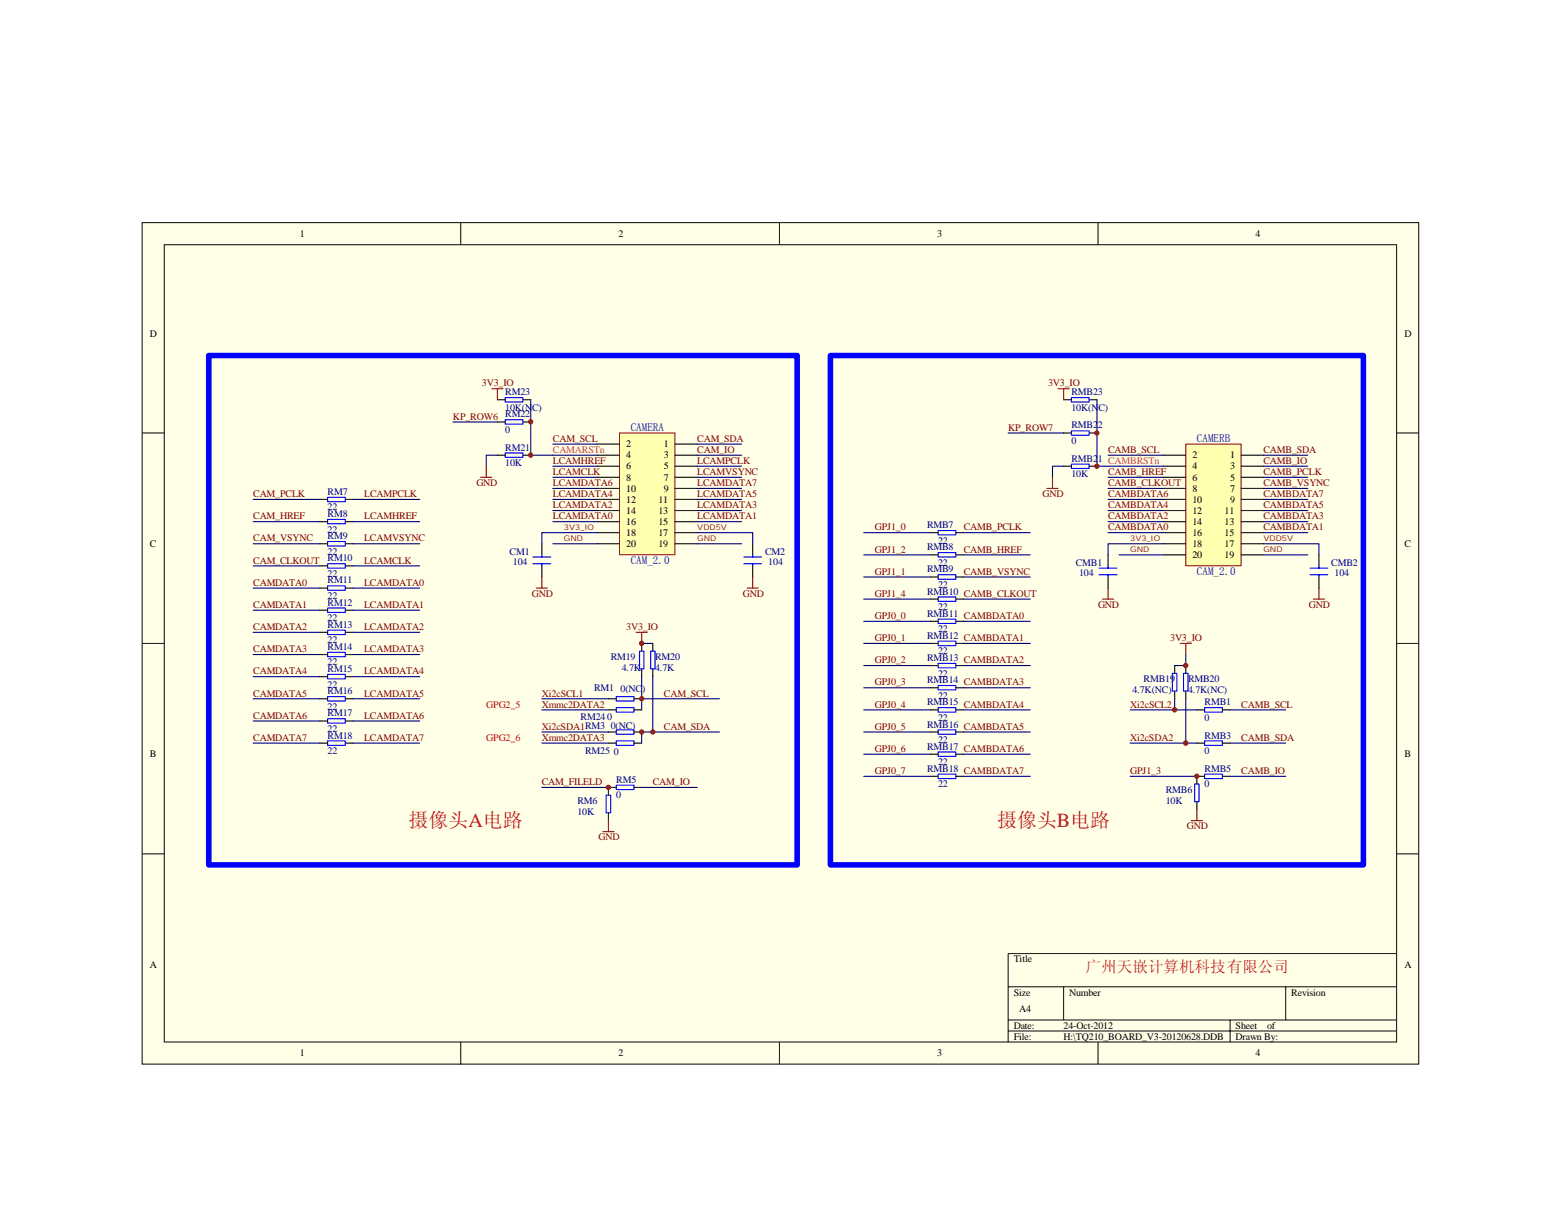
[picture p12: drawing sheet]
<svg xmlns="http://www.w3.org/2000/svg" width="279mm" height="216mm" viewBox="0 0 279 216" stroke-linecap="round" stroke-linejoin="round" font-family="sans-serif">
<path d="M25.4 39.9h228.5v150.6h-228.5z" fill="#ffffe8"/>
<g fill="none" stroke="#000" stroke-width=".18">
<path d="M25.4 39.9h228.5v150.6h-228.5zM82.5 39.9v3.9M139.5 39.9v3.9M196.5 39.9v3.9M29.4 43.8h220.6v142.7h-220.6zM25.4 77.5h4M250 77.5h4M25.4 115.2h4M250 115.2h4M25.4 152.9h4M250 152.9h4M180.4 176.7h69.6"/>
<path d="M190.4 176.7v5.9M230.1 176.7v5.9M250 170.7h-69.6v15.9M82.5 186.6v3.9M139.5 186.6v3.9M180.4 182.6h69.6M180.4 184.6h69.6M196.5 186.6v3.9M220.2 182.6v4"/>
</g>
<path d="M110.9 77.5h9.9v21.8h-9.9z" fill="#ffffb0"/>
<path d="M110.9 77.5h9.9v21.8h-9.9z" fill="none" stroke="#800000" stroke-width=".18"/>
<g fill="none" stroke="#000" stroke-width=".2">
<path d="M106.9 79.5h4M120.8 79.5h4M57.2 89.4h1.4M57.2 93.4h1.4M57.2 97.3h1.4M61.8 89.4h1.4M61.8 93.4h1.4M61.8 97.3h1.4M89 81.5h1.4M93.6 81.5h1.4M97 97.3v2M106.9 81.5h4"/>
<path d="M106.9 83.5h4M106.9 85.4h4M106.9 87.4h4M106.9 89.4h4M106.9 91.4h4M106.9 93.4h4M106.9 95.4h4M106.9 97.3h4M120.8 81.5h4M120.8 83.5h4M120.8 85.4h4M120.8 87.4h4"/>
<path d="M120.8 89.4h4M120.8 91.4h4M120.8 93.4h4M120.8 95.4h4M120.8 97.3h4M134.7 97.3v2M166.5 95.4h1.4M166.5 99.3h1.4M171.1 95.4h1.4M171.1 99.3h1.4M57.2 101.3h1.4M57.2 105.3h1.4"/>
<path d="M57.2 109.2h1.4M57.2 113.2h1.4M57.2 117.2h1.4M61.8 101.3h1.4M61.8 105.3h1.4M61.8 109.2h1.4M61.8 113.2h1.4M61.8 117.2h1.4M97 101.3v2M114.9 115.2v1.4M114.9 119.7v1.4M116.8 115.2v1.4"/>
<path d="M116.8 119.7v1.4M134.7 101.3v2M166.5 103.3h1.4M166.5 107.3h1.4M166.5 111.2h1.4M166.5 115.2h1.4M166.5 119.1h1.4M171.1 103.3h1.4M171.1 107.3h1.4M171.1 111.2h1.4M171.1 115.2h1.4M171.1 119.1h1.4"/>
<path d="M57.2 125.1h1.4M57.2 121.1h1.4M57.2 129.1h1.4M57.2 133h1.4M61.8 125.1h1.4M61.8 121.1h1.4M61.8 129.1h1.4M61.8 133h1.4M108.9 125.1h1.4M108.9 131h1.4M113.5 125.1h1.4M113.5 131h1.4"/>
<path d="M166.5 131h1.4M166.5 123.1h1.4M166.5 127.1h1.4M166.5 135h1.4M166.5 139h1.4M171.1 131h1.4M171.1 123.1h1.4M171.1 127.1h1.4M171.1 135h1.4M171.1 139h1.4M108.9 145.5v1.4M110.3 141h-1.4v1.3"/>
<path d="M113.5 141h1.4"/>
</g>
<g fill="none" stroke="#000080" stroke-width=".2">
<path d="M99 79.5h7.9M124.8 79.5h7.9M45.3 89.4h11.9M45.3 93.4h11.9M45.3 97.3h11.9M63.2 89.4h11.9M63.2 93.4h11.9M63.2 97.3h11.9M89 81.5h-2v2M95 81.5h11.9M99 83.5h7.9M99 85.4h7.9"/>
<path d="M99 87.4h7.9M99 89.4h7.9M99 91.4h7.9M99 93.4h7.9M99 97.3h7.9M106.9 95.4h-9.9v1.9M124.8 95.4h9.9v1.9M124.8 81.5h7.9M124.8 83.5h7.9M124.8 85.4h7.9M124.8 87.4h7.9M124.8 89.4h7.9"/>
<path d="M124.8 91.4h7.9M124.8 93.4h7.9M124.8 97.3h7.9M154.6 95.4h11.9M154.6 99.3h11.9M172.5 95.4h11.9M172.5 99.3h11.9M45.3 101.3h11.9M45.3 105.3h11.9M45.3 109.2h11.9M45.3 113.2h11.9M45.3 117.2h11.9"/>
<path d="M63.2 101.3h11.9M63.2 105.3h11.9M63.2 109.2h11.9M63.2 113.2h11.9M63.2 117.2h11.9M154.6 103.3h11.9M154.6 107.3h11.9M154.6 111.2h11.9M154.6 115.2h11.9M154.6 119.1h11.9M172.5 103.3h11.9M172.5 107.3h11.9"/>
<path d="M172.5 111.2h11.9M172.5 115.2h11.9M172.5 119.1h11.9M45.3 125.1h11.9M45.3 121.1h11.9M45.3 129.1h11.9M45.3 133h11.9M63.2 125.1h11.9M63.2 121.1h11.9M63.2 129.1h11.9M63.2 133h11.9M97 125.1h11.9"/>
<path d="M97 131h11.9M114.9 125.1h13.9M114.9 131h13.9M154.6 131h11.9M154.6 123.1h11.9M154.6 127.1h11.9M154.6 135h11.9M154.6 139h11.9M172.5 131h11.9M172.5 123.1h11.9M172.5 127.1h11.9M172.5 135h11.9"/>
<path d="M172.5 139h11.9M97 141h11.9M114.9 141h9.9"/>
</g>
<g fill="none" stroke="#00f" stroke-width=".2">
<path d="M58.6 89h3.2v.8h-3.2zM58.6 93h3.2v.8h-3.2zM58.6 96.9h3.2v.8h-3.2zM90.4 81.1h3.2v.8h-3.2zM95.4 99.7h3.2M97 99.3v.4M133.1 99.7h3.2M134.7 99.3v.4M167.9 95h3.2v.8h-3.2zM167.9 98.9h3.2v.8h-3.2zM58.6 100.9h3.2v.8h-3.2zM58.6 104.9h3.2v.8h-3.2z"/>
<path d="M58.6 108.8h3.2v.8h-3.2zM58.6 112.8h3.2v.8h-3.2zM58.6 116.8h3.2v.8h-3.2zM95.4 100.9h3.2M97 100.9v.4M114.5 116.6h.8v3.1h-.8zM116.5 116.6h.7v3.1h-.7zM133.1 100.9h3.2M134.7 100.9v.4M167.9 102.9h3.2v.8h-3.2zM167.9 106.9h3.2v.8h-3.2zM167.9 110.8h3.2v.8h-3.2z"/>
<path d="M167.9 114.8h3.2v.8h-3.2zM167.9 118.8h3.2v.7h-3.2zM58.6 120.7h3.2v.8h-3.2zM58.6 124.7h3.2v.8h-3.2zM58.6 128.7h3.2v.8h-3.2zM58.6 132.6h3.2v.8h-3.2zM110.3 124.7h3.2v.8h-3.2zM110.3 130.7h3.2v.7h-3.2zM167.9 122.7h3.2v.8h-3.2zM167.9 126.7h3.2v.8h-3.2zM167.9 130.7h3.2v.7h-3.2zM167.9 134.6h3.2v.8h-3.2z"/>
<path d="M167.9 138.6h3.2v.8h-3.2zM108.5 142.3h.8v3.2h-.8zM110.3 140.6h3.2v.8h-3.2z"/>
</g>
<path d="M86 85.4h2M87 83.5v1.9M96 105.3h2M97 103.3v2M113.9 113.2h1.9M114.9 113.2v2M133.7 105.3h2M134.7 103.3v2M107.9 148.9h2M108.9 146.9v2" fill="none" stroke="#800000" stroke-width=".2"/>
<path d="M212.3 79.5h9.8v21.8h-9.8z" fill="#ffffb0"/>
<path d="M212.2 79.5h9.9v21.8h-9.9z" fill="none" stroke="#800000" stroke-width=".18"/>
<g fill="none" stroke="#000" stroke-width=".2">
<path d="M89 75.5h1.4M89 71.6h1.4M93.6 75.5h1.4M93.6 71.6h1.4M190.4 77.5h1.4M190.4 71.6h1.4M194.9 77.5h1.4M194.9 71.6h1.4M190.4 83.5h1.4M194.9 83.5h1.4M198.3 99.3v2M208.3 81.5h3.9"/>
<path d="M208.3 83.5h3.9M208.3 85.4h3.9M208.3 87.4h3.9M208.3 89.4h3.9M208.3 91.4h3.9M208.3 93.4h3.9M208.3 95.4h3.9M208.3 97.3h3.9M208.3 99.3h3.9M222.2 81.5h3.9M222.2 83.5h3.9M222.2 85.4h3.9"/>
<path d="M222.2 87.4h3.9M222.2 89.4h3.9M222.2 91.4h3.9M222.2 93.4h3.9M222.2 95.4h3.9M222.2 97.3h3.9M222.2 99.3h3.9M236.1 99.3v2M198.3 103.3v2M210.2 119.1v1.4M212.2 119.1v1.4M236.1 103.3v2"/>
<path d="M108.9 127.1h1.4M108.9 133h1.4M113.5 127.1h1.4M113.5 133h1.4M210.2 123.7v1.4M212.2 123.7v1.4M214.2 127.1h1.4M214.2 133h1.4M215.6 139h-1.4v1.4M218.8 127.1h1.4M218.8 133h1.4M218.8 139h1.4"/>
<path d="M214.2 143.5v1.4"/>
</g>
<g fill="none" stroke="#000080" stroke-width=".2">
<path d="M81.1 75.5h7.9M95 71.6v9.9M180.4 77.5h10M196.3 71.6v11.9h12M190.4 83.5h-2v1.9M198.3 81.5h10M198.3 85.4h10M198.3 87.4h10M198.3 89.4h10M198.3 91.4h10M198.3 93.4h10M198.3 95.4h10"/>
<path d="M200.3 99.3h8M208.3 97.3h-10v2M226.1 97.3h10v2M226.1 81.5h8M226.1 83.5h8M226.1 85.4h8M226.1 87.4h8M226.1 89.4h8M226.1 91.4h8M226.1 93.4h8M226.1 95.4h8M226.1 99.3h8"/>
<path d="M114.9 115.2h1.9M212.2 117.2v1.9h-2M97 127.1h11.9M97 133h11.9M114.9 121.1v6M114.9 131v2M116.8 121.1v9.9M202.3 127.1h11.9M202.3 133h11.9M202.3 139h11.9M210.2 125.1v2M212.2 125.1v7.9"/>
<path d="M220.2 127.1h9.9M220.2 133h9.9M220.2 139h9.9"/>
</g>
<g fill="none" stroke="#00f" stroke-width=".2">
<path d="M90.4 75.1h3.2v.8h-3.2zM90.4 71.2h3.2v.8h-3.2zM191.8 77.1h3.1v.8h-3.1zM191.8 71.2h3.1v.8h-3.1zM191.8 83.1h3.1v.8h-3.1zM196.7 102.9h3.2M196.7 101.7h3.2M198.3 101.3v.4M198.3 102.9v.4M234.5 102.9h3.2M234.5 101.7h3.2M236.1 101.3v.4"/>
<path d="M236.1 102.9v.4M110.3 126.7h3.2v.8h-3.2zM110.3 132.6h3.2v.8h-3.2zM209.8 120.5h.9v3.2h-.9zM211.8 120.5h.8v3.2h-.8zM215.6 126.7h3.2v.8h-3.2zM215.6 132.6h3.2v.8h-3.2zM215.6 138.6h3.2v.8h-3.2zM213.8 140.4h.8v3.1h-.8z"/>
</g>
<g fill="none" stroke="#800000" stroke-width=".2">
<path d="M88 69.6h2M89 69.6v2M189.4 69.6h2M190.4 69.6v2M187.4 87.4h2M188.4 85.4v2M197.3 107.3h2M198.3 105.3v2M211.2 115.2h2M212.2 115.2v2M235.1 107.3h2M236.1 105.3v2"/>
<path d="M213.2 146.9h2M214.2 144.9v2"/>
</g>
<g fill="#800000" stroke="#800000" stroke-width=".18">
<circle cx="95" cy="81.5" r=".38"/>
<circle cx="95" cy="75.5" r=".38"/>
<circle cx="114.9" cy="125.1" r=".38"/>
<circle cx="114.9" cy="131" r=".38"/>
<circle cx="108.9" cy="140.9" r=".39"/>
<circle cx="114.8" cy="115.2" r=".39"/>
<circle cx="116.8" cy="131" r=".38"/>
<circle cx="214.2" cy="139" r=".39"/>
<circle cx="212.2" cy="119.1" r=".39"/>
<circle cx="210.2" cy="127.1" r=".39"/>
<circle cx="212.2" cy="133" r=".39"/>
<circle cx="196.3" cy="77.5" r=".38"/>
<circle cx="196.3" cy="83.5" r=".38"/>
</g>
<path d="M37.4 63.6h105.3v91.2h-105.3zM148.6 63.6h95.4v91.2h-95.4z" fill="none" stroke="#00f" stroke-width=".99"/>
<g font-size="3.6" fill="#f00">
<text x="73.1" y="148.1">摄像头A电路</text>
<text x="178.5" y="148.1">摄像头B电路</text>
</g>
<text font-size="2.8" fill="#f00" x="194.4" y="174">广州天嵌计算机科技有限公司</text>
<g font-size="2" fill="#000080">
<text x="112.9" y="77.2">CAMERA</text>
<text x="214.2" y="79.2">CAMERB</text>
<text x="112.9" y="101">CAM_2.0</text>
<text x="214.2" y="103">CAM_2.0</text>
</g>
<g font-size="1.8">
<text x="53.7" y="42.4">1</text>
<text x="110.7" y="42.4">2</text>
<text x="167.7" y="42.4">3</text>
<text x="224.7" y="42.4">4</text>
<text x="26.8" y="60.3">D</text>
<text x="251.4" y="60.3">D</text>
<text x="112.1" y="80.1">2</text>
<text x="112.1" y="82.1">4</text>
<text x="118.8" y="80.1">1</text>
<text x="118.8" y="82.1">3</text>
<text x="213.4" y="82.1">2</text>
<text x="220.2" y="82.1">1</text>
<text x="112.1" y="84">6</text>
<text x="112.1" y="86">8</text>
<text x="112.1" y="88">10</text>
<text x="112.1" y="90">12</text>
<text x="117.8" y="90">11</text>
<text x="118.8" y="84">5</text>
<text x="118.8" y="86">7</text>
<text x="118.8" y="88">9</text>
<text x="213.4" y="84">4</text>
<text x="213.4" y="86">6</text>
<text x="213.4" y="88">8</text>
<text x="213.4" y="90">10</text>
<text x="220.2" y="84">3</text>
<text x="220.2" y="86">5</text>
<text x="220.2" y="88">7</text>
<text x="220.2" y="90">9</text>
<text x="112.1" y="92">14</text>
<text x="112.1" y="94">16</text>
<text x="112.1" y="95.9">18</text>
<text x="117.8" y="92">13</text>
<text x="117.8" y="94">15</text>
<text x="117.8" y="95.9">17</text>
<text x="213.4" y="92">12</text>
<text x="213.4" y="94">14</text>
<text x="213.4" y="95.9">16</text>
<text x="219.2" y="92">11</text>
<text x="219.2" y="94">13</text>
<text x="219.2" y="95.9">15</text>
<text x="26.8" y="97.9">C</text>
<text x="112.1" y="97.9">20</text>
<text x="117.8" y="97.9">19</text>
<text x="213.4" y="97.9">18</text>
<text x="213.4" y="99.9">20</text>
<text x="219.2" y="97.9">17</text>
<text x="219.2" y="99.9">19</text>
<text x="251.4" y="97.9">C</text>
<text x="26.8" y="135.6">B</text>
<text x="251.4" y="135.6">B</text>
<text x="26.8" y="173.2">A</text>
<text x="181.4" y="172.3">Title</text>
<text x="251.4" y="173.2">A</text>
<text x="181.4" y="178.2">Size</text>
<text x="191.4" y="178.2">Number</text>
<text x="231.1" y="178.2">Revision</text>
<text x="181.4" y="184.2">Date:</text>
<text x="182.4" y="181.2">A4</text>
<text x="190.4" y="184.2">24-Oct-2012</text>
<text x="221.2" y="184.2">Sheet</text>
<text x="226.8" y="184.2">of</text>
<text x="53.7" y="189.1">1</text>
<text x="110.7" y="189.1">2</text>
<text x="167.7" y="189.1">3</text>
<text x="181.4" y="186.1">File:</text>
<text x="190.4" y="186.1">H:\TQ210_BOARD_V3-20120628.DDB</text>
<text x="221.2" y="186.1">Drawn By:</text>
<text x="224.7" y="189.1">4</text>
</g>
<g font-size="1.8" fill="#800000">
<text x="86.3" y="69.2">3V3_IO</text>
<text x="187.6" y="69.2">3V3_IO</text>
<text x="81.1" y="75.1">KP_ROW6</text>
<text x="180.4" y="77.1">KP_ROW7</text>
<text x="99" y="83.1">LCAMHREF</text>
<text x="99" y="79.1">CAM_SCL</text>
<text x="124.8" y="83.1">LCAMPCLK</text>
<text x="124.8" y="81.1">CAM_IO</text>
<text x="124.8" y="79.1">CAM_SDA</text>
<text x="198.3" y="81.1">CAMB_SCL</text>
<text x="226.1" y="81.1">CAMB_SDA</text>
<text x="226.1" y="83.1">CAMB_IO</text>
<text x="45.3" y="89">CAM_PCLK</text>
<text x="65.2" y="89">LCAMPCLK</text>
<text x="85.3" y="87">GND</text>
<text x="99" y="85">LCAMCLK</text>
<text x="99" y="89">LCAMDATA4</text>
<text x="99" y="87">LCAMDATA6</text>
<text x="124.8" y="85">LCAMVSYNC</text>
<text x="124.8" y="89">LCAMDATA5</text>
<text x="124.8" y="87">LCAMDATA7</text>
<text x="186.6" y="89">GND</text>
<text x="198.3" y="89">CAMBDATA6</text>
<text x="198.3" y="85">CAMB_HREF</text>
<text x="198.3" y="87">CAMB_CLKOUT</text>
<text x="226.1" y="89">CAMBDATA7</text>
<text x="226.1" y="87">CAMB_VSYNC</text>
<text x="226.1" y="85">CAMB_PCLK</text>
<text x="45.3" y="93">CAM_HREF</text>
<text x="65.2" y="93">LCAMHREF</text>
<text x="99" y="93">LCAMDATA0</text>
<text x="99" y="91">LCAMDATA2</text>
<text x="124.8" y="93">LCAMDATA1</text>
<text x="124.8" y="91">LCAMDATA3</text>
<text x="156.6" y="95">GPJ1_0</text>
<text x="172.5" y="95">CAMB_PCLK</text>
<text x="198.3" y="95">CAMBDATA0</text>
<text x="198.3" y="93">CAMBDATA2</text>
<text x="198.3" y="91">CAMBDATA4</text>
<text x="226.1" y="95">CAMBDATA1</text>
<text x="226.1" y="93">CAMBDATA3</text>
<text x="226.1" y="91">CAMBDATA5</text>
<text x="45.3" y="96.9">CAM_VSYNC</text>
<text x="45.3" y="100.9">CAM_CLKOUT</text>
<text x="65.2" y="100.9">LCAMCLK</text>
<text x="65.2" y="96.9">LCAMVSYNC</text>
<text x="156.6" y="98.9">GPJ1_2</text>
<text x="172.5" y="98.9">CAMB_HREF</text>
<text x="45.3" y="104.9">CAMDATA0</text>
<text x="65.2" y="104.9">LCAMDATA0</text>
<text x="95.2" y="106.8">GND</text>
<text x="132.9" y="106.8">GND</text>
<text x="156.6" y="102.9">GPJ1_1</text>
<text x="156.6" y="106.8">GPJ1_4</text>
<text x="172.5" y="102.9">CAMB_VSYNC</text>
<text x="45.3" y="108.8">CAMDATA1</text>
<text x="45.3" y="112.8">CAMDATA2</text>
<text x="65.2" y="108.8">LCAMDATA1</text>
<text x="65.2" y="112.8">LCAMDATA2</text>
<text x="112.1" y="112.8">3V3_IO</text>
<text x="156.6" y="110.8">GPJ0_0</text>
<text x="196.5" y="108.8">GND</text>
<text x="234.3" y="108.8">GND</text>
<text x="45.3" y="116.8">CAMDATA3</text>
<text x="65.2" y="116.8">LCAMDATA3</text>
<text x="156.6" y="114.8">GPJ0_1</text>
<text x="156.6" y="118.7">GPJ0_2</text>
<text x="209.4" y="114.8">3V3_IO</text>
<text x="45.3" y="120.7">CAMDATA4</text>
<text x="45.3" y="124.7">CAMDATA5</text>
<text x="65.2" y="120.7">LCAMDATA4</text>
<text x="65.2" y="124.7">LCAMDATA5</text>
<text x="97" y="124.7">Xi2cSCL1</text>
<text x="118.8" y="124.7">CAM_SCL</text>
<text x="156.6" y="122.7">GPJ0_3</text>
<text x="45.3" y="128.7">CAMDATA6</text>
<text x="65.2" y="128.7">LCAMDATA6</text>
<text x="97" y="130.6">Xi2cSDA1RM3 0(NC)</text>
<text x="97" y="126.7">Xmmc2DATA2</text>
<text x="118.8" y="130.6">CAM_SDA</text>
<text x="156.6" y="126.7">GPJ0_4</text>
<text x="156.6" y="130.6">GPJ0_5</text>
<text x="202.3" y="126.7">Xi2cSCL2</text>
<text x="222.2" y="126.7">CAMB_SCL</text>
<text x="45.3" y="132.6">CAMDATA7</text>
<text x="65.2" y="132.6">LCAMDATA7</text>
<text x="97" y="132.6">Xmmc2DATA3</text>
<text x="156.6" y="134.6">GPJ0_6</text>
<text x="202.3" y="132.6">Xi2cSDA2</text>
<text x="222.2" y="132.6">CAMB_SDA</text>
<text x="97" y="140.5">CAM_FILELD</text>
<text x="116.8" y="140.5">CAM_IO</text>
<text x="156.6" y="138.6">GPJ0_7</text>
<text x="202.3" y="138.6">GPJ1_3</text>
<text x="222.2" y="138.6">CAMB_IO</text>
<text x="212.4" y="148.5">GND</text>
<text x="107.1" y="150.5">GND</text>
</g>
<g font-size="1.8" fill="#000080">
<text x="90.4" y="70.8">RM23</text>
<text x="191.8" y="70.8">RMB23</text>
<text x="90.4" y="74.7">RM22</text>
<text x="90.4" y="77.5">0</text>
<text x="90.4" y="73.5">10K(NC)</text>
<text x="191.8" y="76.7">RMB22</text>
<text x="191.8" y="73.5">10K(NC)</text>
<text x="90.4" y="80.7">RM21</text>
<text x="90.4" y="83.4">10K</text>
<text x="191.8" y="82.7">RMB21 CAMBRSTn</text>
<text x="191.8" y="79.5">0</text>
<text x="58.6" y="88.6">RM7</text>
<text x="191.8" y="85.4">10K</text>
<text x="58.6" y="91.4">22</text>
<text x="58.6" y="92.6">RM8</text>
<text x="58.6" y="95.3">22</text>
<text x="165.9" y="94.6">RMB7</text>
<text x="58.6" y="96.5">RM9</text>
<text x="58.6" y="99.3">22</text>
<text x="58.6" y="100.5">RM10</text>
<text x="91.2" y="99.3">CM1</text>
<text x="91.8" y="101.1">104</text>
<text x="136.9" y="99.3">CM2</text>
<text x="137.5" y="101.1">104</text>
<text x="165.9" y="98.5">RMB8</text>
<text x="167.9" y="97.3">22</text>
<text x="167.9" y="101.3">22</text>
<text x="192.6" y="101.3">CMB1</text>
<text x="238.3" y="101.3">CMB2</text>
<text x="58.6" y="103.3">22</text>
<text x="58.6" y="104.5">RM11</text>
<text x="58.6" y="107.2">22</text>
<text x="165.9" y="102.5">RMB9</text>
<text x="165.9" y="106.4">RMB10 CAMB_CLKOUT</text>
<text x="167.9" y="105.3">22</text>
<text x="193.1" y="103.1">104</text>
<text x="238.9" y="103.1">104</text>
<text x="58.6" y="108.4">RM12</text>
<text x="58.6" y="111.2">22</text>
<text x="58.6" y="112.4">RM13</text>
<text x="165.9" y="110.4">RMB11 CAMBDATA0</text>
<text x="167.9" y="109.2">22</text>
<text x="167.9" y="113.2">22</text>
<text x="58.6" y="115.2">22</text>
<text x="58.6" y="116.4">RM14</text>
<text x="58.6" y="119.1">22</text>
<text x="109.3" y="118.1">RM19</text>
<text x="117.2" y="118.1">RM20</text>
<text x="165.9" y="114.4">RMB12 CAMBDATA1</text>
<text x="165.9" y="118.3">RMB13 CAMBDATA2</text>
<text x="167.9" y="117.2">22</text>
<text x="58.6" y="120.3">RM15</text>
<text x="58.6" y="123.1">22</text>
<text x="58.6" y="124.3">RM16</text>
<text x="106.3" y="123.7">RM1</text>
<text x="111.1" y="123.9">0(NC)</text>
<text x="111.3" y="120.1">4.7K</text>
<text x="117.2" y="120.1">4.7K</text>
<text x="165.9" y="122.3">RMB14 CAMBDATA3</text>
<text x="167.9" y="121.1">22</text>
<text x="167.9" y="125.1">22</text>
<text x="202.7" y="124.1">4.7K(NC)</text>
<text x="204.7" y="122.1">RMB19</text>
<text x="212.6" y="122.1">RMB20</text>
<text x="212.6" y="124.1">4.7K(NC)</text>
<text x="58.6" y="127.1">22</text>
<text x="58.6" y="128.2">RM17</text>
<text x="58.6" y="131">22</text>
<text x="103.9" y="128.8">RM240</text>
<text x="165.9" y="126.3">RMB15 CAMBDATA4</text>
<text x="165.9" y="130.2">RMB16 CAMBDATA5</text>
<text x="167.9" y="129.1">22</text>
<text x="215.6" y="126.3">RMB1</text>
<text x="215.6" y="129.1">0</text>
<text x="58.6" y="132.2">RM18</text>
<text x="58.6" y="135">22</text>
<text x="104.7" y="135">RM25</text>
<text x="109.9" y="135.2">0</text>
<text x="165.9" y="134.2">RMB17 CAMBDATA6</text>
<text x="167.9" y="133">22</text>
<text x="167.9" y="137">22</text>
<text x="215.6" y="132.2">RMB3</text>
<text x="215.6" y="135">0</text>
<text x="103.3" y="143.9">RM6</text>
<text x="110.3" y="140.1">RM5</text>
<text x="110.3" y="142.9">0</text>
<text x="165.9" y="138.2">RMB18 CAMBDATA7</text>
<text x="167.9" y="140.9">22</text>
<text x="208.7" y="141.9">RMB6</text>
<text x="208.7" y="143.9">10K</text>
<text x="215.6" y="138.2">RMB5</text>
<text x="215.6" y="140.9">0</text>
<text x="103.3" y="145.9">10K</text>
</g>
<text font-size="1.8" fill="#da2467" x="99" y="81.1">CAMARSTn</text>
<g font-size="1.8" fill="#f00">
<text x="87" y="126.7">GPG2_5</text>
<text x="87" y="132.6">GPG2_6</text>
</g>
<g font-size="1.4" fill="#800000">
<text x="100.9" y="94.9">3V3_IO</text>
<text x="124.8" y="94.9">VDD5V</text>
<text x="100.9" y="96.9">GND</text>
<text x="124.8" y="96.9">GND</text>
<text x="202.3" y="98.9">GND</text>
<text x="202.3" y="96.9">3V3_IO</text>
<text x="226.1" y="96.9">VDD5V</text>
<text x="226.1" y="98.9">GND</text>
</g>
</svg>
